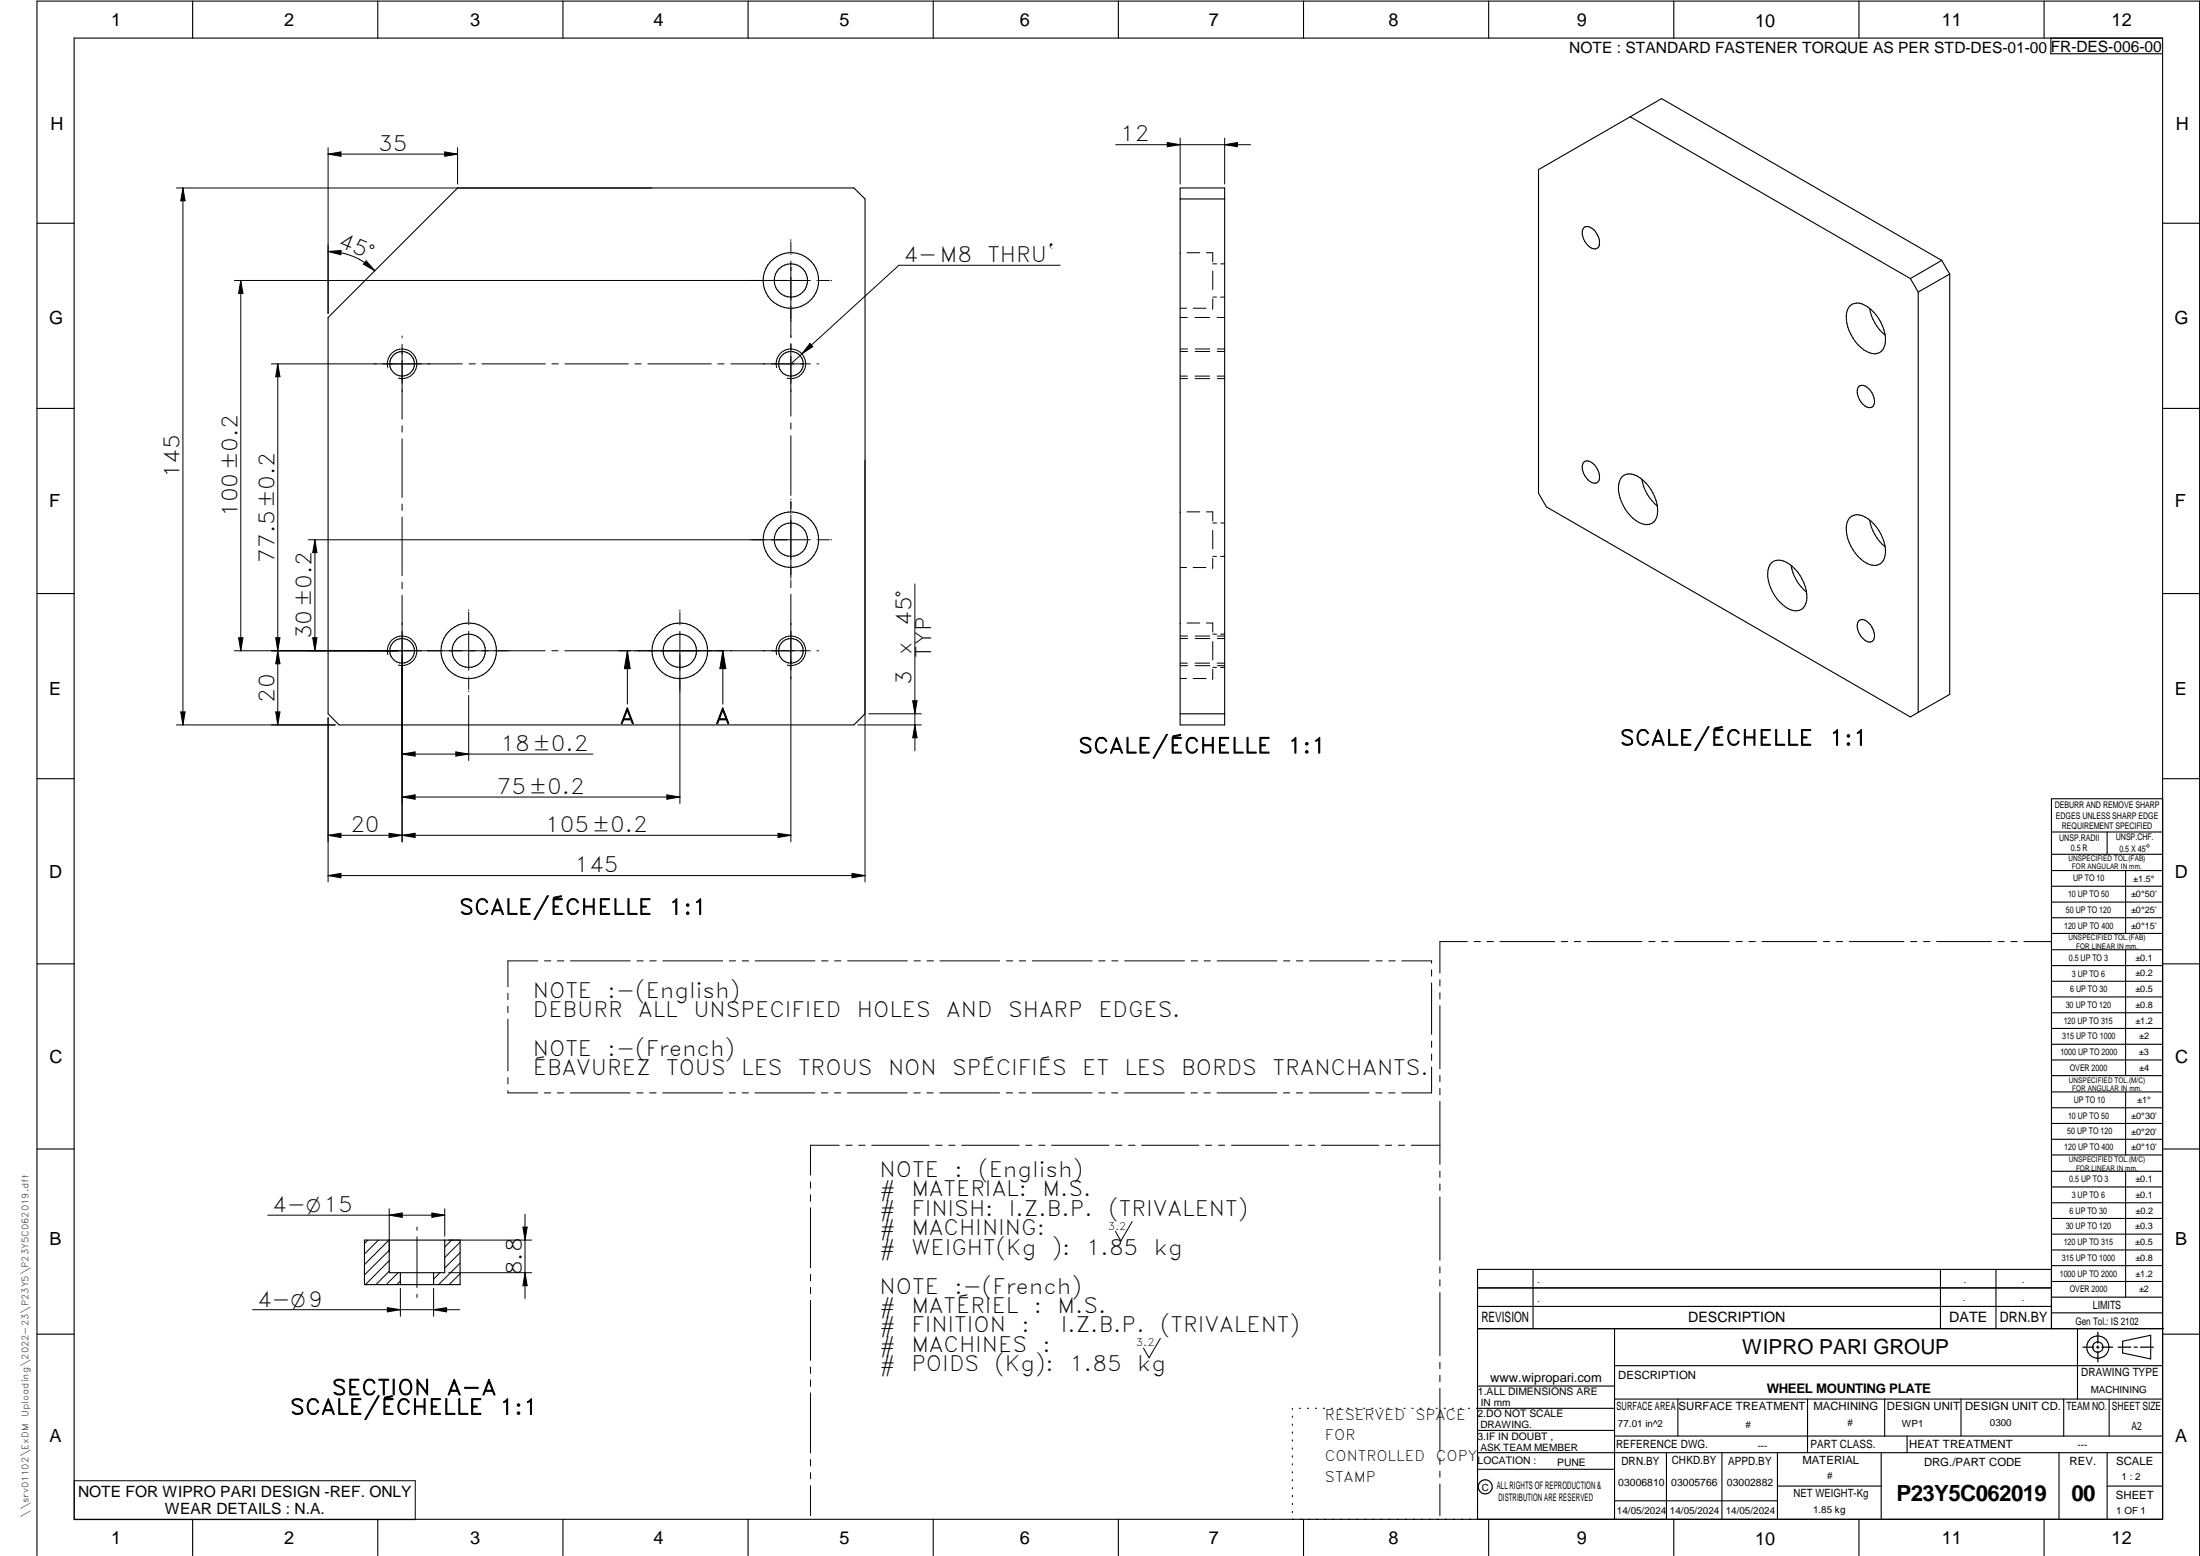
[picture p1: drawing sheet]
<svg xmlns="http://www.w3.org/2000/svg" width="594mm" height="420mm" viewBox="0 0 594 420" stroke-linecap="round" stroke-linejoin="round" font-family="sans-serif">
<g fill="none" stroke="#000" stroke-width=".3">
<path d="M20 10.3h564v400h-564zM52 .3v10M102 .3v10M152 .3v10M202 .3v10M252 .3v10M302 .3v10M352 .3v10M402 .3v10M452 .3v10M502 .3v10M552 .3v10"/>
<path d="M553.8 10.3v4.2h30.2M440.2 31.5l75.7 43.7M440.2 31.5l-24.7 14.3v87.4l2.1 3.7 98.3 56.7 2.1-1.2M440.2 31.5l8.5-4.9 75.6 43.7M123.6 50.8h107l3 2.9v139l-3 3h-139l-3-3v-107zM318.7 50.8h12v144.9h-12zM318.7 53.7h12M10 60.3h10M427.6 61.6a1.89 1.89 0 0 1 2.8 .5 4.1 4.1 0 0 1 1.2 4.7 1.9 1.9 0 0 1-2.8-.5 4.2 4.2 0 0 1-1.2-4.7zM515.9 75.2l2.1 3.7M518 78.9v113.5M524.3 70.3l2.2 3.7"/>
<path d="M524.3 70.3l-8.4 4.9M526.5 74v113.5l-8.5 4.9M526.5 74l-8.5 4.9M584 60.3h10M499.6 82.6a3.2 3.2 0 0 1 4-.1 11.2 11.2 0 0 1 5.5 10.3 3.1 3.1 0 0 1-5 2.1 11.3 11.3 0 0 1-5.5-10.4l.5-1.4zM504.9 83.3a12.1 12.1 0 0 0 4.2 7.2M10 110.3h10M501.9 104.5a1.84 1.84 0 0 1 2.7 .4 4.2 4.2 0 0 1 1.2 4.7 1.84 1.84 0 0 1-2.7-.4 4.2 4.2 0 0 1-1.2-4.7zM584 110.3h10M427.6 124.9a1.89 1.89 0 0 1 2.8 .4 4.1 4.1 0 0 1 1.2 4.7 1.84 1.84 0 0 1-2.8-.4 4.2 4.2 0 0 1-1.2-4.7zM438.1 128.7a3.7 3.7 0 0 1 4.8 .4 11.4 11.4 0 0 1 4.6 9.9 3.1 3.1 0 0 1-5 2.1 11.3 11.3 0 0 1-5.4-10.4l.5-1.5zM443.4 129.4a12 12 0 0 0 4.1 7.3"/>
<path d="M499.6 139.7a3.2 3.2 0 0 1 4-.1 11.2 11.2 0 0 1 5.5 10.4 3.1 3.1 0 0 1-5 2.1 11.3 11.3 0 0 1-5.5-10.4l.5-1.4zM478.4 152a3.7 3.7 0 0 1 4.8 .4 11.4 11.4 0 0 1 4.6 9.8 3 3 0 0 1-5 2.1 11.3 11.3 0 0 1-5.4-10.4l.5-1.4zM483.7 152.7a11.8 11.8 0 0 0 4.1 7.2M504.9 140.4a12.1 12.1 0 0 0 4.2 7.3M10 160.3h10M501.9 167.7a1.81 1.81 0 0 1 2.7 .5 4.2 4.2 0 0 1 1.2 4.7 1.81 1.81 0 0 1-2.7-.5 4.2 4.2 0 0 1-1.2-4.7zM584 160.3h10M318.7 192.7h12M10 210.3h10M584 215.7h-30v143.1M584 210.3h10M554 224.7h30"/>
<path d="M554 230.7h30M554 235.1h30M554 239.3h30M569 224.7v6M574 235.1v17M554 243.6h30M554 247.8h30M554 252.1h30M554 256.5h30M574 256.5v33.9M10 260.3h10M554 260.7h30"/>
<path d="M554 265h30M554 269.2h30M554 273.5h30M554 277.7h30M584 260.3h10M554 282h30M554 286.2h30M554 290.4h30M554 294.9h30M554 299.1h30M574 294.9v17M10 310.3h10"/>
<path d="M554 303.4h30M554 307.6h30M554 311.9h30M554 316.3h30M574 316.3v34M584 310.3h10M98.4 334.9h25.8v12h-25.8zM120.1 334.9v8.8h-15v-8.8M554 320.5h30M554 324.8h30M554 329h30M554 333.2h30"/>
<path d="M554 337.5h30M108.1 343.7v3.2M117.1 343.7v3.2M399 358.8h185.2M399 352.8h155M399 347.8h155M414 342.8v16M436 358.8v51.5M524 342.8v16M539 342.8v16M554 341.8h30M554 346h30"/>
<path d="M554 350.3h30M554 354.5h30M554 342.8h-155v67.5M561 358.8v19M10 360.3h10M399 374.3h37M436 377.8h148M453.1 377.8v10M488.1 377.8v14.5M508.9 377.8v10M529.5 377.8v10M557.3 377.8v10"/>
<path d="M569.5 377.8v10M573.2 362.2l7.6-1.6v6.3l-7.6-1.6zM584 368.8h-148M584 360.3h10M349 380.3v.3M349 382.4v.3M349 384.6v.3M349 386.7v.3M349 388.8v.3M349 391v.3M349 393.1v.3M349 395.3v.3"/>
<path d="M349 397.4v.3M349 399.5v.3M350.9 380.3h.2M353.1 380.3h.2M355.2 380.3h.3M357.4 380.3h.3M359.6 380.3h.3M361.7 380.3h.3M363.9 380.3h.3M366.1 380.3h.3M368.3 380.3h.2M370.4 380.3h.3"/>
<path d="M372.6 380.3h.3M374.8 380.3h.3M376.9 380.3h.4M379.1 380.3h.3M381.3 380.3h.3M383.4 380.3h.4M385.6 380.3h.3M387.8 380.3h.3M390 380.3h.3M392.2 380.3h.3M394.3 380.3h.3M396.5 380.3h.3"/>
<path d="M398.7 380.3h37.3M399 396.7h37M399 392.3h185M399 386.2h37M436 387.8h148M450 392.3v18M465 392.3v18M480 392.3v18M508 392.3v18M515 387.8v4.5M556 392.3v18M569 392.3v18"/>
<path d="M52 410.3v9.7M102 410.3v9.7M152 410.3v9.7M202 410.3v9.7M252 410.3v9.7M302 410.3v9.7M349 401.7v.3M349 403.8v.4M349 406v.3M349 408.1v.3M352 410.3v9.7M402 410.3v9.7"/>
<path d="M436 405.3h44M452 410.3v9.7M480 401.3h28M502 410.3v9.7M552 410.3v9.7M569 401.3h15M10 420v-419.7h584v419.7"/>
<circle cx="213.6" cy="75.7" r="7.5"/>
<circle cx="213.6" cy="75.7" r="4.5"/>
<circle cx="108.6" cy="98.2" r="3.3"/>
<circle cx="213.6" cy="98.2" r="3.3"/>
<circle cx="213.6" cy="145.7" r="7.5"/>
<circle cx="213.6" cy="145.7" r="4.5"/>
<circle cx="108.6" cy="175.7" r="3.3"/>
<circle cx="126.6" cy="175.7" r="7.5"/>
<circle cx="126.6" cy="175.7" r="4.5"/>
<circle cx="183.6" cy="175.7" r="7.5"/>
<circle cx="183.6" cy="175.7" r="4.5"/>
<circle cx="213.6" cy="175.7" r="3.3"/>
<circle cx="566.5" cy="363.7" r="1.39"/>
<circle cx="566.5" cy="363.8" r="3"/>
<circle cx="401.1" cy="401.5" r="1.9"/>
</g>
<g fill="none" stroke="#000" stroke-width=".27">
<path d="M88.6 39.9v44.8M123.6 39.9v9.8M301.3 39.1h36.4M315.2 38.5l3.5 .6-3.5 .5zM318.7 37.3v12.4M330.7 39.1l3.5-.6v1.1zM330.7 37.3v12.4M47.7 50.8h128.3M49.4 50.8v144.9M49.4 50.8l.6 3.4h-1.2zM88.6 41.6h35M88.6 41.6l3.5-.6v1.2z"/>
<path d="M120.1 41l3.5 .6-3.5 .6zM63.3 75.7h155.5M65 75.7v100M65 75.7l.6 3.5h-1.2zM88.6 67.9l3.5-.3-.1 1.2zM88.6 67.9a17.9 17.9 0 0 1 12.6 5.2M98.9 70.4l2.3 2.7-3.1-1.8zM213.6 64.7v.2M213.6 65.3v2.9M213.6 68.6v.1M213.6 70.5v20.5M220.6 75.7h.1"/>
<path d="M221.1 75.7h2.9M224.4 75.7h.2M286.3 71.6h-43.6l-29.1 26.7M318.7 68.2h.1M320.5 68.2h3.5M325.8 68.2h1.7v2.5M327.5 73.2v5M327.5 71.2h1M329.6 71.2h1.1M73.3 98.3h51.5M75 98.3v97.4M75 98.3l.6 3.4h-1.1z"/>
<path d="M104.7 99.3a4 4 0 0 1 3.5-5 4 4 0 0 1 4.4 4.3 4 4 0 0 1-5 3.5M108.6 90.7v.2M108.6 91.1v.1M108.6 93v20.2M126.7 98.3h1.6M130.1 98.3h17.2M149 98.3h1.7M152.6 98.3h17.1M171.4 98.3h1.7M175 98.3h17.1M193.8 98.3h1.7M197.4 98.3h21.4"/>
<path d="M209.7 99.3a4 4 0 0 1 3.5-5.1 4 4 0 0 1 4.4 4.4 4 4 0 0 1-5.1 3.5M213.6 92.8v19.6M213.6 91.1v.1M218.7 92.8l.8 .8-3 1.9zM220.6 98.3h.1M220.9 98.3h.2M318.7 85.7h1.9M318.7 83.2h1.7M318.7 94.9h2M318.7 94.2h2M322.2 83.2h3.5M322.7 85.7h3.9"/>
<path d="M322.7 94.9h4M322.7 94.2h4M327.4 83.2h.1M327.5 80.7v2.5M327.5 80.2h1M328.7 85.7h2M328.7 94.9h2M328.7 94.2h2M329.6 80.2h1.1M108.6 115v1.7M108.6 118.5v15.8M213.6 114.2v1.7"/>
<path d="M213.6 117.6v16.2M318.7 101.6h1.9M318.7 102.2h2M322.7 101.6h3.9M322.7 102.2h4M328.7 101.6h2M328.7 102.2h2M108.6 136.1v1.7M108.6 139.6v15.8M213.6 139.1v17M213.6 134.7v.2M213.6 135.3v2.9"/>
<path d="M213.6 138.6v.1M233.6 124.3v113.9M318.7 138.2h.1M320.5 138.2h3.5M325.8 138.2h1.7v2.5M83.3 145.8h135.5M85 145.8l.6 3.4h-1.2zM85 145.8v29.9M108.6 157.2v1.8M213.6 157v1.7M213.6 156.5v.2M220.6 145.8h.1"/>
<path d="M221.1 145.8h2.9M224.4 145.8h.2M247.1 157.7v45M318.7 153.2h1.7M322.2 153.2h3.5M327.4 153.2h.1M327.5 143.2v5M327.5 150.7v2.5M327.5 141.2h1M327.5 150.2h1M329.6 150.2h1.1M329.6 141.2h1.1"/>
<path d="M63.3 175.7h83.9M64.4 172.2h1.2l-.6 3.5zM74.5 172.2h1.1l-.6 3.5zM75 175.7l.6 3.5h-1.1zM84.4 172.2h1.2l-.6 3.5zM104.7 176.8a4 4 0 0 1 3.5-5 4 4 0 0 1 4.3 4.2 4 4 0 0 1-4.9 3.6M108.6 160.7v66.6M126.6 164.7v.2M126.6 165.3v2.9M126.6 168.6v.1M126.6 170.5v10.5M149 175.7h1.7"/>
<path d="M152.5 175.7h66.3M169.4 175.7v14.4M169.4 175.7l.8 4.9h-1.6zM183.6 164.7v.2M183.6 165.3v2.9M183.6 168.6v.1M183.6 170.5v46.5M195.2 175.7l.8 4.9h-1.6zM195.2 175.7v14.4M209.7 176.8a4 4 0 0 1 3.5-5.1 4 4 0 0 1 4.3 4.3 4 4 0 0 1-5 3.6M213.6 160.4v66.9M220.6 175.7h.1"/>
<path d="M220.9 175.7h.2M318.7 179.1h1.9M318.7 172.4h2M318.7 179.7h2M318.7 171.7h2M318.7 168.2h.1M320.5 168.2h3.5M322.7 179.1h3.9M322.7 172.4h4M322.7 179.7h4M322.7 171.7h4M325.8 168.2h1.7v2.5"/>
<path d="M327.5 173.2v5M327.5 171.2h1M328.7 179.1h2M328.7 172.4h2M328.7 179.7h2M328.7 171.7h2M329.6 171.2h1.1M47.7 195.7h42.8M48.8 192.2h1.2l-.6 3.5zM74.5 192.2h1.1l-.6 3.5zM88.6 193.8v44.4M126.6 187.8v17.6"/>
<path d="M126.6 182.8v.1M126.6 183.3v2.8M126.6 186.6v.1M231.6 195.7h17.2M234.6 192.7h14.2M246.5 189.2h1.1l-.5 3.5zM247.1 195.7l.5 3.5h-1.1zM318.7 183.2h1.7M322.2 183.2h3.5M327.4 183.2h.1M327.5 180.7v2.5M327.5 180.2h1"/>
<path d="M329.6 180.2h1.1M108.6 203.6l3.5-.6v1.2zM108.6 215.2l3.5-.6v1.2zM108.6 203.6h51.5M108.6 215.2h75M123.1 203l3.5 .6-3.5 .6zM180.1 214.6l3.5 .6-3.5 .6zM88.6 225.6l3.5-.6v1.1zM88.6 236.4l3.5-.6v1.2zM88.6 225.6h125M88.6 236.4h145M105.1 225l3.5 .6-3.5 .5z"/>
<path d="M108.6 225.6l3.5-.6v1.1zM210.1 225l3.5 .6-3.5 .5zM230.1 235.8l3.5 .6-3.5 .6zM145.2 259.5h-8v6.9M147 259.5h1.8M150.5 259.5h1.8M154 259.5h16.2M172 259.5h1.7M175.5 259.5h1.7M179 259.5h16.1M196.9 259.5h1.7M200.4 259.5h1.7"/>
<path d="M203.9 259.5h16.2M221.9 259.5h1.7M225.4 259.5h1.7M228.9 259.5h16.1M246.8 259.5h1.7M250.3 259.5h1.7M253.8 259.5h16.2M271.8 259.5h1.7M275.2 259.5h1.8M278.8 259.5h16.1M296.7 259.5h1.7M300.2 259.5h1.7"/>
<path d="M303.7 259.5h16.2M321.6 259.5h1.8M325.2 259.5h1.6M328.7 259.5h16.1M346.6 259.5h1.7M350.1 259.5h1.7M353.6 259.5h16.1M371.6 259.5h1.6M375 259.5h1.8M378.5 259.5h8.1v.6M396.2 254.3h-7.4v8.5M398.1 254.3h1.6"/>
<path d="M401.5 254.3h1.8M405 254.3h14.8M421.6 254.3h1.7M425.1 254.3h1.7M428.6 254.3h14.8M445.2 254.3h1.7M448.7 254.3h1.7M452.2 254.3h14.8M468.8 254.3h1.7M472.3 254.3h1.7M475.8 254.3h14.8M492.4 254.3h1.7"/>
<path d="M495.8 254.3h1.8M499.4 254.3h14.7M516 254.3h1.6M519.4 254.3h1.8M522.9 254.3h14.8M539.5 254.3h1.7M543 254.3h1.7M546.5 254.3h7.4M137.2 268.2v1.7M137.2 271.7v1.7M137.2 275.2v14M386.6 261.9v1.7"/>
<path d="M386.6 265.4v13.9M388.8 264.5v1.8M388.8 268.1v1.6M388.8 271.6v17M137.2 294.5v.6h8M137.2 291v1.7M147 295.1h1.7M150.5 295.1h1.7M154 295.1h16.1M172 295.1h1.6M175.4 295.1h1.8M178.9 295.1h16.2"/>
<path d="M196.9 295.1h1.7M200.4 295.1h1.7M203.9 295.1h16.1M221.8 295.1h1.8M225.3 295.1h1.7M228.8 295.1h16.2M246.8 295.1h1.7M250.3 295.1h1.7M253.8 295.1h16.1M271.7 295.1h1.7M275.2 295.1h1.7M278.7 295.1h16.2"/>
<path d="M296.7 295.1h1.7M300.2 295.1h1.7M303.7 295.1h16.1M321.6 295.1h1.7M325.1 295.1h1.7M328.6 295.1h16.2M346.6 295.1h1.7M350 295.1h1.8M353.6 295.1h16.1M371.5 295.1h1.7M375 295.1h1.7M386.6 288.1v7h-8.1"/>
<path d="M386.6 281.1v1.7M386.6 284.6v1.7M388.8 290.4v1.7M388.8 293.9v1.7M388.8 297.4v17M218.9 319.2v1.6M226.6 309.2h-7.7v8.1M228.4 309.2h1.7M231.9 309.2h1.7M235.4 309.2h15.5M252.7 309.2h1.7M256.2 309.2h1.7"/>
<path d="M259.7 309.2h15.5M277 309.2h1.7M280.5 309.2h1.7M284 309.2h15.5M301.2 309.2h1.8M304.8 309.2h1.7M308.3 309.2h15.5M325.5 309.2h1.7M329.1 309.2h1.6M332.6 309.2h15.4M349.8 309.2h1.7M353.3 309.2h1.7"/>
<path d="M356.8 309.2h15.5M374.1 309.2h1.7M377.6 309.2h1.7M381.1 309.2h7.7M388.8 316.2v1.7M388.8 319.7v1.7M72.3 328.1h47.8M99.3 334.9l-.9 .9M102.2 334.9l-3.8 3.7M105 334.9l-6.6 6.6M105.1 326.4v11.8M105.1 328.1l3.5-.6v1.2z"/>
<path d="M105.1 337.6l-6.7 6.7M112.6 331.3v.9M112.6 334v13.7M116.6 327.5l3.5 .6-3.5 .6zM120.1 326.4v7.4M121.2 334.9h22.3M122 334.9l-1.9 1.8M124.2 335.4l-4.1 4.2M124.2 338.2l-4.1 4.2M141.2 331.3h1.2l-.6 3.6zM141.8 327.9v22.7M218.9 322.6v1.8"/>
<path d="M218.9 326.1v16.2M305.7 329.9l-3 5.2-1.5-2.6M388.8 323.2v17.1M68.2 353.7h55.9M104.6 353.1l3.5 .6-3.5 .5zM105.1 340.4l-6.4 6.5M105.1 343.2l-3.6 3.7M107.5 343.7l-3.2 3.2M108.1 347.9v7.5M108.1 345.9l-1 1M112.6 349.5v.9M117.1 353.7l3.5-.6v1.1z"/>
<path d="M117.1 347.9v7.5M118.8 343.7l-1.7 1.7M121.2 343.7h22.3M124.2 341.1l-5.8 5.8M124.2 343.9l-2.9 3M124.2 346.8l-.1 .1M141.8 343.7l.6 3.5h-1.2zM218.9 344.1v1.8M218.9 347.6v1.7M218.9 351.2v16.1M388.8 342.1v1.6M388.8 345.6v1.7"/>
<path d="M388.8 349v17.1M218.9 369.1v1.7M218.9 372.6v1.8M218.9 376.1v16.2M313.3 361.4l-3 5.2-1.5-2.6M388.8 367.9v1.7M388.8 371.4v1.7M388.8 374.9v17M20.1 399.8h92v10.5h-92zM218.9 394.1v1.8M218.9 397.6v1.7M388.8 393.7v1.7"/>
<path d="M388.8 397.2v1.7M218.9 401.2v8.1M388.8 400.7v8.6"/>
</g>
<path d="M566.5 359.7v3M562.5 363.8h2.9M566.1 363.8h.7M566.5 363.4v.7M566.5 364.9v2.8M567.6 363.8h2.9M572 363.8h3.4M576.3 363.8h.8M578 363.8h3.5" fill="none" stroke="#000" stroke-width=".34"/>
<g fill="#000">
<path d="M315.2 38.5l3.5 .6-3.5 .5zM330.7 39.1l3.5-.6v1.1zM49.4 50.8l.6 3.4h-1.2zM88.6 41.6l3.5-.6v1.2zM120.1 41l3.5 .6-3.5 .6zM65 75.7l.6 3.5h-1.2zM88.6 67.9l3.5-.3-.1 1.2zM98.9 70.4l2.3 2.7-3.1-1.8zM218.7 92.8l.8 .8-3 1.9zM75 98.3l.6 3.4h-1.1zM85 145.8l.6 3.4h-1.2zM64.4 172.2h1.2l-.6 3.5z"/>
<path d="M74.5 172.2h1.1l-.6 3.5zM75 175.7l.6 3.5h-1.1zM84.4 172.2h1.2l-.6 3.5zM48.8 192.2h1.2l-.6 3.5zM74.5 192.2h1.1l-.6 3.5zM169.4 175.7l.8 4.9h-1.6zM195.2 175.7l.8 4.9h-1.6zM247.1 195.7l.5 3.5h-1.1zM246.5 189.2h1.1l-.5 3.5zM108.6 203.6l3.5-.6v1.2zM108.6 215.2l3.5-.6v1.2zM123.1 203l3.5 .6-3.5 .6z"/>
<path d="M180.1 214.6l3.5 .6-3.5 .6zM88.6 225.6l3.5-.6v1.1zM88.6 236.4l3.5-.6v1.2zM105.1 225l3.5 .6-3.5 .5zM108.6 225.6l3.5-.6v1.1zM210.1 225l3.5 .6-3.5 .5zM230.1 235.8l3.5 .6-3.5 .6zM105.1 328.1l3.5-.6v1.2zM116.6 327.5l3.5 .6-3.5 .6zM141.2 331.3h1.2l-.6 3.6zM104.6 353.1l3.5 .6-3.5 .5zM117.1 353.7l3.5-.6v1.1z"/>
<path d="M141.8 343.7l.6 3.5h-1.2z"/>
</g>
<g font-size="6">
<text x="512.1" y="405.2">P23Y5C062019</text>
<text x="559.4" y="405.2">00</text>
</g>
<g font-size="5.7">
<text x="102.1" y="40.8">35</text>
<text x="302.5" y="38.2">12</text>
<text x="91.1" y="66.5" transform="rotate(22 91.1 66.5)">45°</text>
<text x="244" y="70.7">4-M8</text>
<text x="266.6" y="70.7">THRU`</text>
<text x="48.5" y="129.2" transform="rotate(-90 48.5 129.2)">145</text>
<text x="64.2" y="139.6" transform="rotate(-90 64.2 139.6)">100±0.2</text>
<text x="74.2" y="151.9" transform="rotate(-90 74.2 151.9)">77.5±0.2</text>
<text x="84.2" y="172.6" transform="rotate(-90 84.2 172.6)">30±0.2</text>
<text x="246.2" y="169" transform="rotate(-90 246.2 169)">45°</text>
<text x="246.2" y="176.8" transform="rotate(-90 246.2 176.8)">x</text>
<text x="251.4" y="177.5" transform="rotate(-90 251.4 177.5)">TYP</text>
<text x="246.2" y="185" transform="rotate(-90 246.2 185)">3</text>
<text x="74.2" y="189.7" transform="rotate(-90 74.2 189.7)">20</text>
<text x="167.4" y="195.4">A</text>
<text x="193.2" y="195.4">A</text>
<text x="135.2" y="202.7">18±0.2</text>
<text x="291.2" y="203.4">SCALE/ÉCHELLE</text>
<text x="347.7" y="203.4">1:1</text>
<text x="437.4" y="201.3">SCALE/ÉCHELLE</text>
<text x="494" y="201.3">1:1</text>
<text x="134.2" y="214.3">75±0.2</text>
<text x="94.6" y="224.7">20</text>
<text x="147.2" y="224.7">105±0.2</text>
<text x="155.1" y="235.5">145</text>
<text x="124" y="246.9">SCALE/ÉCHELLE</text>
<text x="180.5" y="246.9">1:1</text>
<text x="143.9" y="269.4">NOTE</text>
<text x="164.1" y="269.4">:-(English)</text>
<text x="143.9" y="274.6">DEBURR</text>
<text x="172.3" y="274.6">ALL</text>
<text x="187.2" y="274.6">UNSPECIFIED</text>
<text x="231.4" y="274.6">HOLES</text>
<text x="255.5" y="274.6">AND</text>
<text x="272.2" y="274.6">SHARP</text>
<text x="296.6" y="274.6">EDGES.</text>
<text x="143.9" y="285.1">NOTE</text>
<text x="164.1" y="285.1">:-(French)</text>
<text x="143.9" y="290.4">ÉBAVUREZ</text>
<text x="179.9" y="290.4">TOUS</text>
<text x="200.2" y="290.4">LES</text>
<text x="215.5" y="290.4">TROUS</text>
<text x="239.8" y="290.4">NON</text>
<text x="257.2" y="290.4">SPÉCIFIÉS</text>
<text x="292.2" y="290.4">ET</text>
<text x="303.6" y="290.4">LES</text>
<text x="319" y="290.4">BORDS</text>
<text x="343.6" y="290.4">TRANCHANTS.</text>
<text x="237.5" y="317.8">NOTE</text>
<text x="257.7" y="317.8">:</text>
<text x="264.1" y="317.8">(English)</text>
<text x="237.5" y="323">#</text>
<text x="246.1" y="323">MATERIAL:</text>
<text x="281.5" y="323">M.S.</text>
<text x="73.5" y="327.2">4-O15</text>
<text x="237.5" y="328.3">#</text>
<text x="246.1" y="328.3">FINISH:</text>
<text x="272.4" y="328.3">I.Z.B.P.</text>
<text x="299.3" y="328.3">(TRIVALENT)</text>
<text x="237.5" y="333.5">#</text>
<text x="246.1" y="333.5">MACHINING:</text>
<text x="237.5" y="338.8">#</text>
<text x="246.1" y="338.8">WEIGHT(Kg</text>
<text x="284" y="338.8">):</text>
<text x="293.3" y="338.8">1.85</text>
<text x="311.6" y="338.8">kg</text>
<text x="140.9" y="344.3" transform="rotate(-90 140.9 344.3)">8.8</text>
<text x="69.4" y="352.8">4-O9</text>
<text x="237.5" y="349.3">NOTE</text>
<text x="257.7" y="349.3">:-(French)</text>
<text x="237.5" y="354.5">#</text>
<text x="237.5" y="359.8">#</text>
<text x="246.1" y="359.8">FINITION</text>
<text x="246.1" y="354.5">MATÉRIEL</text>
<text x="275.8" y="359.8">:</text>
<text x="279.2" y="354.5">:</text>
<text x="285.6" y="354.5">M.S.</text>
<text x="286.4" y="359.8">I.Z.B.P.</text>
<text x="313.3" y="359.8">(TRIVALENT)</text>
<text x="237.5" y="365">#</text>
<text x="246.1" y="365">MACHINES</text>
<text x="281.5" y="365">:</text>
<text x="237.5" y="370.3">#</text>
<text x="246.1" y="370.3">POIDS</text>
<text x="268.5" y="370.3">(Kg):</text>
<text x="288.8" y="370.3">1.85</text>
<text x="307.1" y="370.3">kg</text>
<text x="89.6" y="376.7">SECTION</text>
<text x="120.6" y="376.7">A-A</text>
<text x="78.3" y="381.9">SCALE/ÉCHELLE</text>
<text x="134.8" y="381.9">1:1</text>
</g>
<text font-size="5.6" x="470.5" y="365.5">WIPRO PARI GROUP</text>
<g font-size="4.9">
<text x="30" y="6.9">1</text>
<text x="76.7" y="6.9">2</text>
<text x="127" y="6.9">3</text>
<text x="176.5" y="6.9">4</text>
<text x="226.7" y="6.9">5</text>
<text x="275.4" y="6.9">6</text>
<text x="326.4" y="6.9">7</text>
<text x="375" y="6.9">8</text>
<text x="425.8" y="6.9">9</text>
<text x="473.9" y="7.3">10</text>
<text x="524.3" y="6.9">11</text>
<text x="570.2" y="6.9">12</text>
<text x="13.6" y="35.1">H</text>
<text x="587.6" y="35.1">H</text>
<text x="13.2" y="87.5">G</text>
<text x="587.2" y="87.5">G</text>
<text x="13.2" y="137">F</text>
<text x="587.2" y="137">F</text>
<text x="13.2" y="187.6">E</text>
<text x="587.2" y="187.6">E</text>
<text x="13.2" y="237">D</text>
<text x="587.2" y="237">D</text>
<text x="13.4" y="287.1">C</text>
<text x="587.4" y="287.1">C</text>
<text x="13.4" y="336.2">B</text>
<text x="587.4" y="336.2">B</text>
<text x="13.4" y="389.3">A</text>
<text x="587.4" y="389.3">A</text>
<text x="30" y="416.9">1</text>
<text x="76.7" y="416.9">2</text>
<text x="127" y="416.9">3</text>
<text x="176.5" y="416.9">4</text>
<text x="226.7" y="416.9">5</text>
<text x="275.4" y="416.9">6</text>
<text x="326.4" y="416.9">7</text>
<text x="375" y="416.9">8</text>
<text x="425.8" y="416.9">9</text>
<text x="473.9" y="417.3">10</text>
<text x="524.3" y="416.9">11</text>
<text x="570.2" y="416.9">12</text>
</g>
<g font-size="4.2">
<text x="423.7" y="14.3">NOTE : STANDARD FASTENER TORQUE AS PER STD-DES-01-00</text>
<text x="553.8" y="14">FR-DES-006-00</text>
<text x="21.1" y="404.3">NOTE FOR WIPRO PARI DESIGN -REF. ONLY</text>
<text x="44.5" y="408.8">WEAR DETAILS : N.A.</text>
</g>
<g font-size="3.9">
<text x="400" y="357.1">REVISION</text>
<text x="455.9" y="357.1">DESCRIPTION</text>
<text x="526.4" y="357.1">DATE</text>
<text x="540" y="357.1">DRN.BY</text>
<text x="357.8" y="383.3">RESERVED</text>
<text x="382.3" y="383.3">SPACE</text>
<text x="357.8" y="388.9">FOR</text>
<text x="357.8" y="394.5">CONTROLLED</text>
<text x="387.8" y="394.5">COPY</text>
<text x="357.8" y="400">STAMP</text>
</g>
<text font-size="3.6" x="477.1" y="376.1">WHEEL MOUNTING PLATE</text>
<text font-size="3.5" x="402.4" y="373.3">www.wipropari.com</text>
<g font-size="3.1">
<text x="565.1" y="353.5">LIMITS</text>
<text x="562" y="371.7">DRAWING TYPE</text>
<text x="437" y="372.3">DESCRIPTION</text>
<text x="436.5" y="380.8">SURFACE AREA</text>
<text x="453.3" y="380.8">SURFACE TREATMENT</text>
<text x="489.7" y="380.8">MACHINING</text>
<text x="509.5" y="380.8">DESIGN UNIT</text>
<text x="530.6" y="380.8">DESIGN UNIT CD.</text>
<text x="558" y="380.6">TEAM NO.</text>
<text x="570.3" y="380.7">SHEET SIZE</text>
<text x="575.6" y="386.1">A2</text>
<text x="436.4" y="391.1">REFERENCE DWG.</text>
<text x="437.8" y="395.5">DRN.BY</text>
<text x="451.4" y="395.4">CHKD.BY</text>
<text x="466.6" y="395.5">APPD.BY</text>
<text x="486.7" y="395.4">MATERIAL</text>
<text x="488.9" y="390.9">PART CLASS.</text>
<text x="515.6" y="390.9">HEAT TREATMENT</text>
<text x="519.6" y="395.9">DRG./PART CODE</text>
<text x="558.9" y="395.5">REV.</text>
<text x="571.4" y="395.6">SCALE</text>
<text x="484.3" y="404.2">NET WEIGHT-Kg</text>
<text x="571.4" y="404.7">SHEET</text>
</g>
<text font-size="3" x="579.5" y="230.1">°</text>
<g font-size="2.8">
<text x="299.1" y="332.1">3.2</text>
<text x="560.4" y="357.7">Gen Tol.: IS 2102</text>
<text x="306.7" y="363.6">3.2</text>
<text x="399.1" y="376.6">1.ALL DIMENSIONS ARE</text>
<text x="399" y="382.7">2.DO NOT SCALE</text>
<text x="399" y="388.7">3.IF IN DOUBT ,</text>
<text x="399" y="395.4">LOCATION :</text>
<text x="420.5" y="396">PUNE</text>
<text x="404.2" y="402">ALL RIGHTS OF REPRODUCTION &amp;</text>
<text x="437" y="401.2">03006810</text>
<text x="451.3" y="401.2">03005766</text>
<text x="466.3" y="401.2">03002882</text>
<text x="404.7" y="405.4">DISTRIBUTION ARE RESERVED</text>
</g>
<g font-size="2.7">
<text x="564.6" y="376.2">MACHINING</text>
<text x="399.9" y="379.7">IN mm</text>
<text x="399.7" y="385.7">DRAWING.</text>
<text x="436.9" y="385.4">77.01 in^2</text>
<text x="471.4" y="385.5">#</text>
<text x="498.9" y="385">#</text>
<text x="513.6" y="385.3">WP1</text>
<text x="537.3" y="385.1">0300</text>
<text x="399.7" y="391.8">ASK TEAM MEMBER</text>
<text x="474.6" y="391.2">---</text>
<text x="561" y="391.1">---</text>
<text x="493.4" y="399.5">#</text>
<text x="572.8" y="399.7">1 : 2</text>
<text x="400.1" y="402.5">C</text>
<text x="436.6" y="408.7">14/05/2024</text>
<text x="450.9" y="408.8">14/05/2024</text>
<text x="466" y="408.9">14/05/2024</text>
<text x="489.6" y="408.5">1.85 kg</text>
<text x="571.4" y="408.7">1 OF 1</text>
</g>
<g font-size="2.5">
<text x="554.9" y="218.3">DEBURR AND REMOVE SHARP</text>
<text x="555.2" y="221">EDGES UNLESS SHARP EDGE</text>
<text x="556.1" y="227.1">UNSP.RADII</text>
<text x="556.8" y="223.8">REQUIREMENT SPECIFIED</text>
<text x="571.4" y="226.9">UNSP.CHF.</text>
<text x="559.2" y="229.9">0.5 R</text>
<text x="572.3" y="230.1">0.5 X 45</text>
<text x="559.8" y="238">UP TO 10</text>
<text x="576.1" y="238.1">±1.5°</text>
<text x="558.5" y="242.2">10 UP TO 50</text>
<text x="575.5" y="242.3">±0°50'</text>
<text x="557.4" y="250.7">120 UP TO 400</text>
<text x="557.9" y="246.5">50 UP TO 120</text>
<text x="575.5" y="250.7">±0°15'</text>
<text x="575.5" y="246.5">±0°25'</text>
<text x="558.7" y="259.4">0.5 UP TO 3</text>
<text x="559.5" y="263.7">3 UP TO 6</text>
<text x="576.6" y="263.6">±0.2</text>
<text x="576.6" y="259.4">±0.1</text>
<text x="559" y="267.9">6 UP TO 30</text>
<text x="576.6" y="267.9">±0.5</text>
<text x="557.8" y="272.2">30 UP TO 120</text>
<text x="576.6" y="272.2">±0.8</text>
<text x="556.9" y="280.7">315 UP TO 1000</text>
<text x="557.3" y="276.4">120 UP TO 315</text>
<text x="576.6" y="276.4">±1.2</text>
<text x="577.7" y="280.7">±2</text>
<text x="556.4" y="284.9">1000 UP TO 2000</text>
<text x="577.6" y="284.9">±3</text>
<text x="558.9" y="289.2">OVER 2000</text>
<text x="577.7" y="289.3">±4</text>
<text x="560" y="297.9">UP TO 10</text>
<text x="577.1" y="297.9">±1°</text>
<text x="558.5" y="302.1">10 UP TO 50</text>
<text x="575.5" y="302.1">±0°30'</text>
<text x="557.4" y="310.6">120 UP TO 400</text>
<text x="558.2" y="306.3">50 UP TO 120</text>
<text x="575.5" y="310.6">±0°10'</text>
<text x="575.5" y="306.4">±0°20'</text>
<text x="558.8" y="319.2">0.5 UP TO 3</text>
<text x="559.4" y="323.4">3 UP TO 6</text>
<text x="576.6" y="319.2">±0.1</text>
<text x="576.6" y="323.5">±0.1</text>
<text x="558.9" y="327.7">6 UP TO 30</text>
<text x="576.7" y="327.7">±0.2</text>
<text x="557.8" y="332">30 UP TO 120</text>
<text x="576.6" y="332">±0.3</text>
<text x="556.8" y="340.5">315 UP TO 1000</text>
<text x="557.3" y="336.3">120 UP TO 315</text>
<text x="576.6" y="336.3">±0.5</text>
<text x="576.6" y="340.5">±0.8</text>
<text x="415.2" y="346.4">.</text>
<text x="530.3" y="346.5">.</text>
<text x="545.9" y="346.4">.</text>
<text x="556.2" y="344.7">1000 UP TO 2000</text>
<text x="576.6" y="344.7">±1.2</text>
<text x="415.2" y="351.5">.</text>
<text x="530" y="351.3">.</text>
<text x="545.9" y="351.4">.</text>
<text x="558.9" y="349">OVER 2000</text>
<text x="577.6" y="349">±2</text>
</g>
<g font-size="2.4">
<text x="7.7" y="382.7" transform="rotate(-90 7.7 382.7)">Uploading\2022-23\P23Y5\P23Y5C062019.dft</text>
<text x="7.7" y="409.8" transform="rotate(-90 7.7 409.8)">\\srv01102\ExDM</text>
</g>
<g font-size="2.1">
<text x="558.5" y="232.4">UNSPECIFIED TOL.(FAB)</text>
<text x="559.5" y="234.7">FOR ANGULAR IN mm.</text>
<text x="558.6" y="253.9">UNSPECIFIED TOL.(FAB)</text>
<text x="560.7" y="256.3">FOR LINEAR IN mm.</text>
<text x="558.7" y="292.3">UNSPECIFIED TOL.(M/C)</text>
<text x="559.6" y="294.7">FOR ANGULAR IN mm.</text>
<text x="558.7" y="313.7">UNSPECIFIED TOL.(M/C)</text>
<text x="560.6" y="316.1">FOR LINEAR IN mm.</text>
</g>
</svg>
